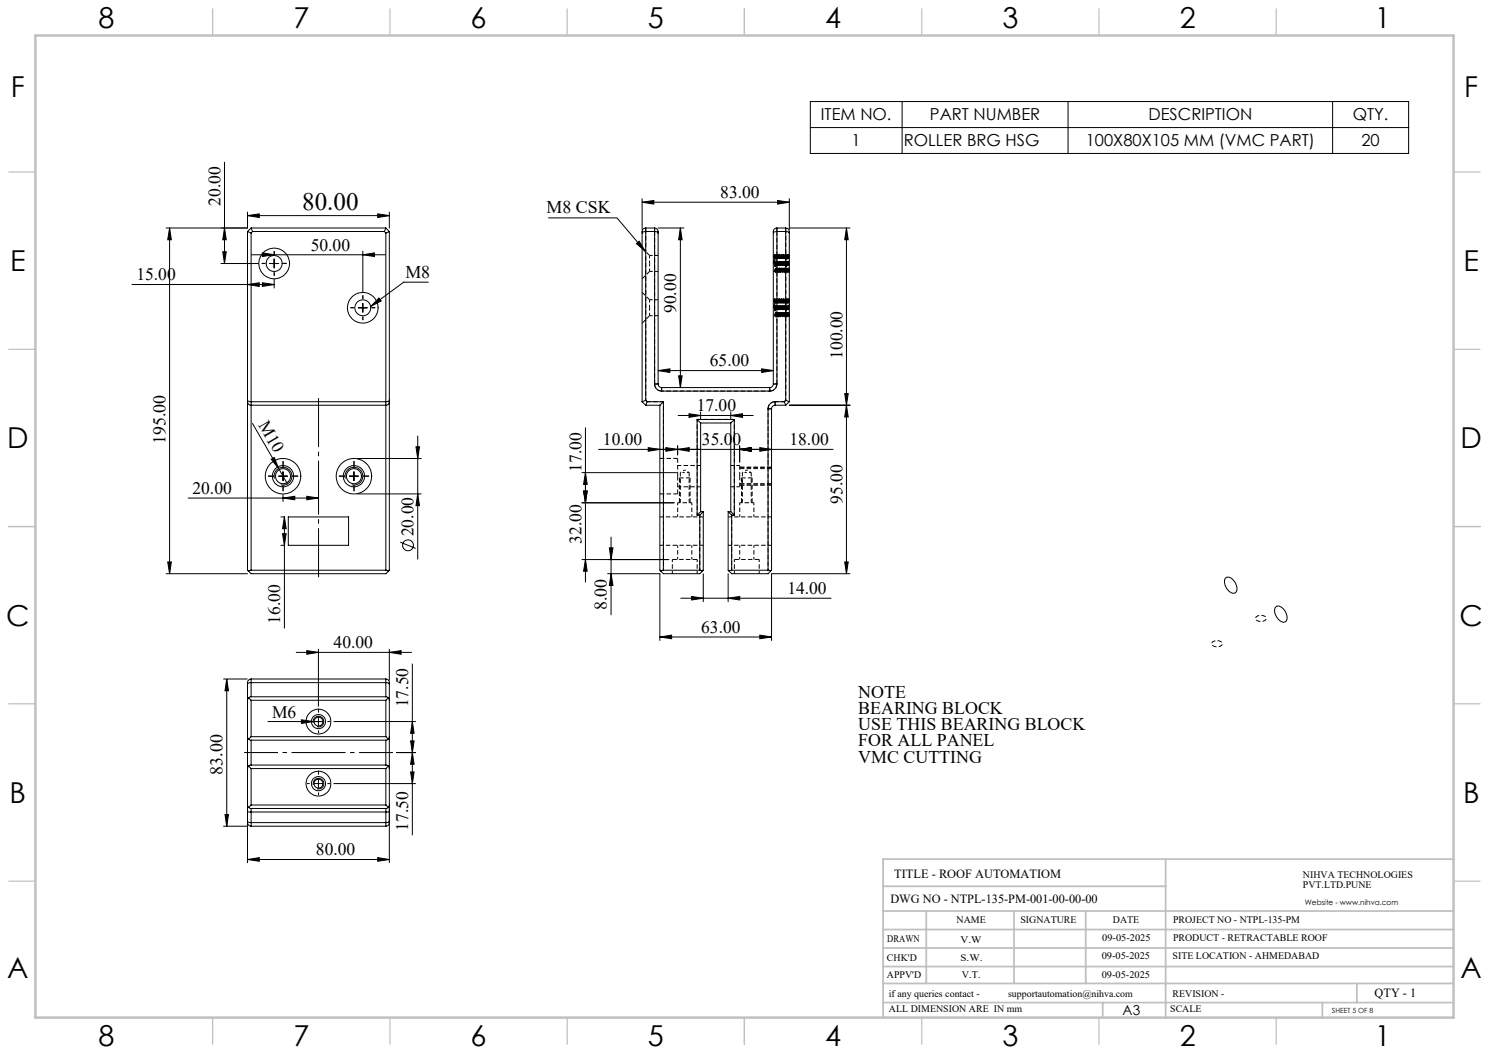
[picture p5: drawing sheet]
<svg xmlns="http://www.w3.org/2000/svg" width="420mm" height="297mm" viewBox="0 0 420 297" stroke-linecap="round" stroke-linejoin="round" font-family="sans-serif">
<g fill="none" stroke="#000" stroke-width=".28">
<path d="M228.6 28.6h168.7v14.7h-168.7zM228.6 36h168.7M254.5 28.6v14.7M301.3 28.6v14.7M375.9 28.6v14.7M63.3 45.8v28.5M69.8 59.8v4.5h-23M109.8 59.8v4.5M181.1 57l3.3-.5v1.1zM181.1 56.1v8.6M181.1 57h41.5M219.3 56.5l3.3 .5-3.3 .6z"/>
<path d="M222.6 56.1v8.6M47.8 64.3v97.5M47.8 64.3l.5 3.3h-1zM62.3 74.3h10.5M62.8 71h1l-.5 3.3zM63.3 64.3l.5 3.3h-1zM69.8 60.8l3.3-.5v1zM69.8 60.8h40M69.8 65.3l1 .4M69.8 65.3v95.5l.3 .3M70.8 64.3l.5 1M70.8 65.7v95.1"/>
<path d="M70.8 64.3l-1 1M70.8 64.3h38M71 71.9h37.7M71.3 65.3l-.5 .4M71.3 65.3h37.1M74 79.8l3.3 .5-3.3 .5zM74 71.3l3.3 .6-3.3 .5zM76.1 74.3h2.5M77.3 78.8v2.4M77.3 73.1v2.5M102.3 71.9l3.3-.6v1.1zM102.3 70.9v11.4"/>
<path d="M106.5 60.3l3.3 .5-3.3 .5zM108.4 65.3l.4 .4M108.8 64.3l-.4 1M108.8 65.7v95.1M108.8 64.3l1 1M109.8 65.3l-1 .4M109.8 65.3v95.5l-.3 .3M120.8 79.6h-6.9l-9.3 6.8M154.6 61.5h19.4l8 9.4M179.5 68.7l.8-.7 1.7 2.9zM181.1 65.7l.5-.3 .5-.1h2.9l.6 .4M182.1 64.3a1.08 1.08 0 0 0-1 1v48"/>
<path d="M182.1 64.3h2.5M182.1 64.3v48.6M184.6 64.3a.96 .96 0 0 1 1 1v43M184.6 64.3v44M185.6 64.3h7.3M191.9 64.3l.5 3.3h-1zM191.9 64.3v45M218.1 65.7l.5-.3 .5-.1h2.9l.6 .4M219.1 64.3a1.02 1.02 0 0 0-1 1v43M219.1 64.3h2.5M219.1 64.3v44M221.6 64.3a1.02 1.02 0 0 1 1 1v48"/>
<path d="M221.6 64.3v48.6M222.6 64.3h17.1M238.8 64.3l.5 3.3h-1zM238.8 64.3v97.5M37.2 80.3h40.1M69.8 80.3l3.3-.5v1zM101.1 86.8h2.5M102.3 85.6v2.4M106.9 84.1l.6 .8-2.9 1.5zM69.8 112.9l.3 .3 .6 .1h38.3l.6-.1 .2-.3M69.8 113.3a1.02 1.02 0 0 0 1 1h38a.96 .96 0 0 0 1-1M71.2 119.4l7.4 12.7"/>
<path d="M181.1 113.3l1 1M182.1 112.9l-1 .4M182.1 114.3h4M182.1 112.9l.4 .4M182.5 113.3l-.4 1M182.5 113.3h4.6M184.6 108.3a1.99 1.99 0 0 0 2 2M184.6 108.3h1M185.6 108.3a1.02 1.02 0 0 0 1 1M185.6 104.5l3.3-.5v1.1zM185.6 104.5h32.5M186.1 114.3v46.5l.3 .3"/>
<path d="M186.6 109.3v1M186.6 110.3h30.5M186.6 109.3h30.5M187.1 113.3l-1 1M187.1 113.3v47.5M191.3 117.2h21.2M191.4 106h1l-.5 3.3zM194.3 116.7l3.3 .5-3.3 .5zM196.6 118.3l1 1M196.6 118.3h10.5M196.6 118.3v27M197.6 119.3h8.5"/>
<path d="M197.6 119.3v25M197.6 116.2v2.1M206.1 119.3v25M206.1 117.2l3.3-.5v1zM206.1 116.2v2.1M207.1 118.3l-1 1M207.1 118.3v27M214.8 104l3.3 .5-3.3 .6zM216.6 115.3h1M216.6 115.3v45.5M217.1 109.3v1M217.6 115.3v45.5l-.3 .3"/>
<path d="M218.1 108.3a1.02 1.02 0 0 1-1 1M218.1 108.3h1M218.6 113.3a1.99 1.99 0 0 0-2 2M218.6 113.3v1M218.6 114.3a1.02 1.02 0 0 0-1 1M218.6 114.3h3M218.6 113.3h2.6M219.1 108.3a2.05 2.05 0 0 1-2 2M221.2 113.3l.4 1M221.6 112.9l1 .4M221.6 112.9l-.4 .4M222.6 113.3l-1 1"/>
<path d="M222.6 114.3h17.1M238.3 111h1l-.5 3.3zM238.8 114.3l.5 3.3h-1zM76.5 129.5l.9-.5 1.2 3.1zM77.4 135a2.51 2.51 0 0 1 2.2-3.2 2.51 2.51 0 0 1 2.7 2.7 2.51 2.51 0 0 1-3.1 2.2M78.6 132.1l2.5 4.4M78.6 134.3h2.5M79.8 133.1v2.5M79.8 139.6v1.9M86.5 140l3.3 .5-3.3 .5zM97.4 135a2.51 2.51 0 0 1 2.2-3.2 2.51 2.51 0 0 1 2.7 2.7 2.51 2.51 0 0 1-3.1 2.2M98.6 134.3h2.5"/>
<path d="M99.8 133.1v2.5M100.8 129.3h18M100.8 139.3h18M117.3 126h1l-.5 3.3zM117.8 139.3l.5 3.3h-1zM117.8 123v34.7M164.1 133.3h26.8M164.6 138.5h1l-.5 3.3zM165.1 133.3l.5 3.3h-1zM165.1 120.6v43.6M168.8 126.7h66.2M182.8 126.3l3.3 .4-3.3 .6z"/>
<path d="M187.8 126.3l3.3 .4-3.3 .6zM191.1 126.7l3.3-.4v1zM191.1 125.8v2.5M208.6 126.7l3.3-.4v1zM208.6 125.8v4.5M214.3 126.3l3.3 .4-3.3 .6zM47.3 158.5h1l-.5 3.3zM53.1 140.5h36.7M79.2 153.8h1.1M79.2 145.8h1.1M79.7 150.5h1l-.5 3.3zM79.8 140.5l3.3-.5v1z"/>
<path d="M80.2 145.8l.5 3.3h-1zM80.2 145.8v31.4M81.3 145.8h17v8h-17zM112.9 152.9l4.4 1.8M164.1 141.8h26M164.1 157.8h24.5M165.1 157.8l.5 3.3h-1zM171.9 154.5h1l-.5 3.3zM172.4 151.5v21.9M196.6 145.3h.8M197.4 145.3v15.5M197.6 144.3l-1 1"/>
<path d="M197.6 144.3h.8M198.4 144.3l-1 1M198.4 144.3v16.5l-.3 .3M205.4 144.3l1 1M205.4 144.3v16.5l.3 .3M205.4 144.3h.7M206.1 144.3l1 1M206.4 145.3h.7M206.4 145.3v15.5M238.3 158.5h1l-.5 3.3zM46.8 161.8h23M70.1 161.1l.7 .7h38l.7-.7"/>
<path d="M70.8 160.8l-.7 .3M70.8 160.8h38M108.8 160.8l.7 .3M171.4 161.8h14.7v18.9M172.4 161.8l.5 3.3h-1zM186.1 179.7l3.3-.6v1.1zM186.1 179.7h31.5M186.4 161.1l.7 .7h10.3l.7-.7M187.1 160.8l-.7 .3M187.1 160.8h10.3M192 168.7h42.4M195.1 168.2l3.3 .5-3.3 .5z"/>
<path d="M197.4 160.8l.7 .3M198.4 161.8v7.9M205.4 168.7l3.3-.5v1zM205.4 161.8v7.9M205.7 161.1l.7 .7h10.2l.7-.7M206.4 160.8l-.7 .3M206.4 160.8h10.2M214.3 179.1l3.3 .6-3.3 .5zM216.6 160.8l.7 .3M239.7 161.8h-22.1v18.9M345.7 163a2.17 2.17 0 0 1 2.9 1.7 1.65 1.65 0 0 1-.6 2.6 3.2 3.2 0 0 1-2.3-4.3zM359.8 171.3a1.62 1.62 0 0 1 2.5 .8 2.32 2.32 0 0 1 .1 3.3 3.1 3.1 0 0 1-2.9-3.2z"/>
<path d="M63 191.5h6.8M64 191.5v41.5M64 191.5l.5 3.3h-1zM69.8 192.9l.6-.4h38.8l.6 .4M70.1 196.8l-.3 .7M70.1 196.8l.7 .7M70.8 196.5l-.7 .3M70.8 191.5a1.08 1.08 0 0 0-1 1v34.5M70.8 191.5v5M70.8 197.5v10.3M70.8 197.5h38M70.8 196.5h38"/>
<path d="M70.8 191.5h38M83.5 184h32.7M86.5 183.5l3.3 .5-3.3 .5zM89.8 183v16.3M108.8 196.5l.7 .3M108.8 191.5a1.02 1.02 0 0 1 1 1v34.5M108.8 191.5v5M108.8 197.5v10.3M109.5 196.8l.3 .7M109.5 196.8l-.7 .7M109.8 184l3.3-.5v1zM109.8 183v8.9"/>
<path d="M116.3 187.2v48.4M69.8 207.8l.3 .7M70.1 216.1l-.3 .7M70.1 208.5l.7 .3M70.1 216.1l.7 .7M70.8 215.8l-.7 .3M70.8 208.8v7M70.8 216.8v10.2M70.8 216.8h38M70.8 215.8h38M70.8 207.8l-.7 .7M70.8 207.8h38"/>
<path d="M70.8 208.8h38M75.5 203.5h15.8M85 203l3.3 .5-3.3 .5zM88.4 203.9a1.5 1.5 0 0 1 1.3-1.9 1.5 1.5 0 0 1 1.6 1.6 1.5 1.5 0 0 1-1.9 1.4M89.8 202.3v2.5M89.8 219.8v2.5M94.1 203.5h23.2M108.8 215.8l.7 .3M108.8 208.8v7M108.8 216.8v10.2M108.8 207.8l.7 .7M109.5 216.1l.3 .7"/>
<path d="M109.5 208.5l-.7 .3M109.5 216.1l-.7 .7M109.8 207.8l-.3 .7M111.8 212.3h5.5M115.8 217.7h1l-.5 3.3zM115.8 209h1l-.5 3.3zM116.3 212.3l.5 3.3h-1zM116.3 203.5l.5 3.3h-1zM63 233h6.8M63.5 229.7h1l-.5 3.3zM69.8 228v15.4M69.8 227l.3 .7"/>
<path d="M69.8 227v2h1M69.8 231.6l.8 .4h38.6l.6-.4M69.8 232a1.09 1.09 0 0 0 1 1M70.1 227.7l.7 .3M70.8 228v1M70.8 229v4M70.8 227l-.7 .7M70.8 227h38M70.8 228h38M70.8 229h38M70.8 233h38M88.4 221.4a1.51 1.51 0 0 1 1.3-1.9 1.51 1.51 0 0 1 1.6 1.7 1.51 1.51 0 0 1-1.9 1.3"/>
<path d="M88.6 221h2.5M94.1 221h23.2M108.8 228v1M108.8 229v4M108.8 227l.7 .7M109.5 227.7l-.7 .3M109.8 228v15.4M109.8 227l-.3 .7M109.8 227v2h-1M109.8 232a1.02 1.02 0 0 1-1 1M69.8 242.4l3.3-.5v1zM69.8 242.4h40"/>
<path d="M106.5 241.9l3.3 .5-3.3 .5z"/>
<circle cx="77.3" cy="74.3" r="2.26"/>
<circle cx="77.3" cy="74.3" r="4.3"/>
<circle cx="102.3" cy="86.8" r="4.3"/>
<circle cx="102.3" cy="86.8" r="2.25"/>
<circle cx="79.8" cy="134.3" r="3"/>
<circle cx="79.8" cy="134.3" r="2.12"/>
<circle cx="79.8" cy="134.3" r="5"/>
<circle cx="99.8" cy="134.3" r="3"/>
<circle cx="99.8" cy="134.3" r="2.12"/>
<circle cx="99.8" cy="134.3" r="5"/>
<circle cx="115.1" cy="153.8" r="1.53"/>
<circle cx="89.8" cy="203.5" r="3.5"/>
<circle cx="89.8" cy="203.5" r="1.99"/>
<circle cx="89.8" cy="203.5" r="1.25"/>
<circle cx="89.8" cy="221" r="3.5"/>
<circle cx="89.8" cy="221" r="1.26"/>
<circle cx="89.8" cy="221" r="1.99"/>
</g>
<g fill="none" stroke="#000" stroke-width=".28" stroke-dasharray="1.3 .6" stroke-dashoffset=".5" stroke-linecap="butt">
<path d="M182.1 65.3v-1M183.2 74.3v-2.3M183.2 76.5v-2.2M184.6 64.3v1M218.1 74.3l.2-2.2M218.6 74.3l.2-2.2M219.1 65.3v-1M221.6 64.3v1M222.6 76.9v-.9M183.2 86.8v-2.3M183.2 89v-2.2M218.1 86.8l.2-2.2"/>
<path d="M218.6 86.8l.2-2.2M222.6 89.4v-.9M184.6 108.3h1M186.6 110.3v-1M196.6 118.3v27M217.1 110.3v-1M217.6 115.3h-1M218.1 108.3h1M218.6 113.3v1M189.6 157.8v4M191.1 141.8v4M191.1 153.8v4"/>
<path d="M195.1 141.8h-4M195.1 145.8v-4M195.1 157.8v-4M197.4 145.3v15.5M207.1 145.3v-27M207.1 157.8v4M208.6 141.8v4M208.6 153.8v4M212.6 141.8h-4M212.6 145.8v-4M212.6 157.8v-4M196.6 161.8v-4"/>
<path d="M206.4 160.8v-15.5M214.1 161.8v-4"/>
</g>
<g fill="none" stroke="#000" stroke-width=".28" stroke-dasharray="1.3 .6" stroke-dashoffset=".3" stroke-linecap="butt">
<path d="M218.3 74.3l.2-2.6M218.4 74.3l.2-2.5M218.8 72.1l.3 4.4M218.9 72.1l.3 4.4M219.1 76.5l.3-4.5M219.3 76.5l.2-4.4M219.4 72.1l.3 4.4M219.6 72.1l.3 4.4M219.7 76.4l.3-4.4M219.9 76.5l.3-4.4M220 72.1l.3 4.4M220.2 72.1l.3 4.4"/>
<path d="M220.5 76.5l.3-4.5M220.6 72.1l.4 4.4M220.8 72.1l.3 4.4M221 76.5l.3-4.5M221.1 76.5l.3-4.4M221.3 72l.3 4.5M221.6 76.5l.3-4.4M221.9 72.1l.3 4.4M222.1 72.1l.3 4.4M222.2 76.5l.3-4.4M218.3 86.8l.2-2.6M218.4 86.8l.2-2.5"/>
<path d="M218.8 84.6l.3 4.4M218.9 84.6l.3 4.4M219.1 89l.3-4.5M219.3 89l.2-4.4M219.4 84.6l.3 4.4M219.6 84.6l.3 4.4M219.7 88.9l.3-4.4M219.9 89l.3-4.4M220 84.6l.3 4.4M220.2 84.6l.3 4.4M220.5 89l.3-4.5M220.6 84.6l.4 4.4"/>
<path d="M220.8 84.6l.3 4.4M221 89l.3-4.5M221.1 89l.3-4.4M221.3 84.5l.3 4.5M221.6 89l.3-4.4M221.9 84.6l.3 4.4M222.1 84.6l.3 4.4M222.2 89l.3-4.4M221.2 113.3h-2.6M206.1 137.3h2.5M208.6 131.3h-2.5"/>
</g>
<g fill="none" stroke="#000" stroke-width=".28" stroke-dasharray="1.3 .6" stroke-linecap="butt">
<path d="M218.1 76.5h.5M218.3 72h-.2M218.5 71.7l-.2 .4M218.5 71.7l.3 5.2M218.6 71.7h-.1M218.6 71.7l.3 5.2M218.6 76.5l.2 .4M218.6 74.3h-.5M218.8 72.1l-.2-.4M218.8 76.9h.1M218.8 76.9l.3-5.2M218.9 76.9l.2-.4"/>
<path d="M218.9 76.9l.3-5.1M218.9 72h-.1M219.1 76.5h.1M219.1 71.7l-.2 .4M219.1 71.7l.3 5.2M219.2 71.7h-.1M219.2 71.7l.3 5.2M219.2 76.5l.2 .4M219.4 72.1l-.2-.4M219.4 76.9h.1M219.4 76.9l.3-5.2M219.5 76.9l.3-5.1"/>
<path d="M219.5 76.9l.2-.4M219.6 72h-.2M219.7 76.5h.2M219.7 71.7l-.2 .4M219.7 71.7l.4 5.2M219.8 71.7h-.1M219.8 71.7l.3 5.2M219.9 76.5l.2 .4M220 72.1l-.2-.4M220.1 76.9l.3-5.2M220.1 76.9l.3-5.1M220.1 76.9l.2-.4"/>
<path d="M220.2 72h-.2M220.3 76.5h.2M220.4 71.7l-.2 .4M220.4 71.7l.3 5.2M220.5 71.7h-.1M220.5 71.7l.3 5.2M220.5 76.5l.2 .4M220.7 72.1l-.2-.4M220.7 76.9l.3-5.1M220.7 76.9h.1M220.8 76.9l.2-.4M220.8 76.9l.3-5.1"/>
<path d="M220.8 72h-.2M221 76.5h.1M221 71.7l-.2 .4M221 71.7l.3 5.2M221.1 71.7h-.1M221.1 71.7l.3 5.2M221.1 76.5l.2 .4M221.3 72.1l-.2-.4M221.3 76.9l.3-5.2M221.3 76.9h.1M221.4 76.9l.2-.4M221.4 76.9l.3-5.1"/>
<path d="M221.4 72h-.1M221.6 76.5h.1M221.6 71.7l-.2 .4M221.6 71.7l.3 5.2M221.7 71.7h-.1M221.7 71.7l.3 5.2M221.7 76.5l.2 .4M221.9 72.1l-.2-.4M221.9 76.9l.3-5.2M221.9 76.9h.1M222 76.9l.2-.4M222 76.9l.3-5.1"/>
<path d="M222.1 72h-.2M222.2 76.5h.2M222.2 71.7l-.2 .4M222.2 71.7l.4 5.2M222.3 71.7h-.1M222.3 71.7l.3 5.1M222.4 76.5l.2 .4M222.5 72.1l-.2-.4M222.6 76.9l.1-.1M222.6 72h-.1M218.1 89h.5M218.3 84.5h-.2"/>
<path d="M218.5 84.2l-.2 .4M218.5 84.2l.3 5.2M218.6 84.2h-.1M218.6 84.2l.3 5.2M218.6 89l.2 .4M218.6 86.8h-.5M218.8 84.6l-.2-.4M218.8 89.4h.1M218.8 89.4l.3-5.2M218.9 89.4l.2-.4M218.9 89.4l.3-5.1M218.9 84.5h-.1"/>
<path d="M219.1 89h.1M219.1 84.2l-.2 .4M219.1 84.2l.3 5.2M219.2 84.2h-.1M219.2 84.2l.3 5.2M219.2 89l.2 .4M219.4 84.6l-.2-.4M219.4 89.4l.3-5.1M219.4 89.4h.1M219.5 89.4l.2-.4M219.5 89.3l.3-5.1M219.6 84.5h-.2"/>
<path d="M219.7 89h.2M219.7 84.2l-.2 .4M219.7 84.2l.4 5.2M219.8 84.2h-.1M219.8 84.2l.3 5.2M219.9 89l.2 .4M220 84.6l-.2-.4M220.1 89.4l.3-5.1M220.1 89.4l.2-.4M220.2 89.3l.2-5M220.2 84.5h-.2M220.3 89h.2"/>
<path d="M220.4 84.2l-.2 .4M220.4 84.2l.3 5.2M220.5 84.2h-.1M220.5 84.2l.3 5.2M220.5 89l.2 .4M220.7 84.6l-.2-.4M220.7 89.4h.1M220.7 89.4l.3-5.1M220.8 89.4l.2-.4M220.8 89.3l.3-5M220.8 84.5h-.2M221 89h.1"/>
<path d="M221 84.2l-.2 .4M221 84.2l.3 5.2M221.1 84.2h-.1M221.1 84.2l.3 5.2M221.1 89l.2 .4M221.3 84.6l-.2-.4M221.3 89.4h.1M221.3 89.4l.3-5.1M221.4 89.4l.2-.4M221.4 89.3l.3-5M221.4 84.5h-.1M221.6 89h.1"/>
<path d="M221.6 84.2l-.2 .4M221.6 84.2l.3 5.2M221.7 84.2h-.1M221.7 84.2l.3 5.2M221.7 89l.2 .4M221.9 84.6l-.2-.4M221.9 89.4h.1M221.9 89.4l.3-5.1M222 89.4l.2-.4M222 89.3l.3-5M222.1 84.5h-.2M222.2 89h.2"/>
<path d="M222.2 84.2l-.2 .4M222.2 84.2l.4 5.2M222.3 84.2h-.1M222.3 84.2l.3 5.1M222.4 89l.2 .4M222.5 84.6l-.2-.4M222.6 89.4l.1-.1M222.6 84.5h-.1M182.6 113.3l-.5-.4M186.6 110.3a2 2 0 0 1-2-2M216.6 115.3a2 2 0 0 1 2-2M219.1 108.3a2 2 0 0 1-2 2"/>
<path d="M221.6 112.9l-.4 .4M186.1 139.3h5M191.1 134.3v-5M191.1 139.3v-5M191.1 129.3h-5M191.6 141.8v-7M194.6 141.8v-7M196.6 157.8h-7M209.1 141.8v-7M212.1 141.8v-7M214.1 157.8h-7"/>
</g>
<path d="M218.3 72.1l.3 4.4 .3-4.4M221.4 72.1l.3 4.4 .3-4.4M218.3 84.6l.3 4.4 .3-4.4M221.4 84.6l.3 4.4 .3-4.4M208.6 136.4h9M208.6 131.8h9M208.6 136.8h9M217.6 132.2h-9" fill="none" stroke="#000" stroke-width=".28" stroke-dasharray="1.3 .6" stroke-dashoffset="-.1" stroke-linecap="butt"/>
<path d="M183.2 76.5h2.4M185.6 72h-2.4M220.4 76.5l.2-4.4M222.4 76.5l.2-4.3M183.2 89h2.4M185.6 84.5h-2.4M220.4 89l.2-4.4M222.4 89l.2-4.3M196.6 145.3h.8M206.4 145.3h.7" fill="none" stroke="#000" stroke-width=".28" stroke-dasharray="1.3 .6" stroke-dashoffset=".4" stroke-linecap="butt"/>
<path d="M222.5 72.1l.1 1.5M222.5 84.6l.1 1.5" fill="none" stroke="#000" stroke-width=".28" stroke-dasharray="1.3 .6" stroke-dashoffset=".8" stroke-linecap="butt"/>
<path d="M181.1 78.6l2.1-2.1M183.2 72l-2.1-2M184.6 65.3v43M181.1 91.1l2.1-2.1M183.2 84.5l-2.1-2M207.1 118.3h-10.5M219.1 108.3v-43M194.6 134.8h-3M208.6 134.3v-3M208.6 137.3v-3M212.1 134.8h-3" fill="none" stroke="#000" stroke-width=".28" stroke-dasharray="1.3 .6" stroke-dashoffset=".1" stroke-linecap="butt"/>
<path d="M187.1 113.3h-4.5M191.1 137.3h6.5M191.9 133.3v8.5M197.6 131.3h-6.5M209.4 133.3v8.5M194.4 141.8v-8.5M198.4 153.8h-12.3M198.4 145.8h-12.3M211.9 141.8v-8.5M217.6 153.8h-12.2M217.6 145.8h-12.2" fill="none" stroke="#000" stroke-width=".28" stroke-dasharray="1.3 .6" stroke-dashoffset=".2" stroke-linecap="butt"/>
<path d="M186.6 110.3h30.5M193.1 133.3h-1.2M194.4 133.3h-1.3M210.6 133.3h-1.2M211.9 133.3h-1.3" fill="none" stroke="#000" stroke-width=".28" stroke-dasharray="1.3 .6" stroke-dashoffset=".6" stroke-linecap="butt"/>
<path d="M221.6 65.3v47.6M182.1 112.9v-47.6M216.6 115.3v45.5M193.1 132.5l-1.2 .8M194.4 133.3l-1.3-.8M210.6 132.5l-1.2 .8M211.9 133.3l-1.3-.8M187.1 160.8v-47.5M356.7 175a.76 .76 0 0 0 .4-.9 .76 .76 0 0 0-.9-.5 1.37 1.37 0 0 0-2 1 2.03 2.03 0 0 0 2.5 .4M344.3 182.2a.76 .76 0 0 0 .4-1 .76 .76 0 0 0-.9-.4 1.37 1.37 0 0 0-2 1 2.03 2.03 0 0 0 2.5 .4" fill="none" stroke="#000" stroke-width=".28" stroke-dasharray="1.3 .6" stroke-dashoffset=".7" stroke-linecap="butt"/>
<path d="M89.8 162.8v-50.5" fill="none" stroke="#000" stroke-width=".28" stroke-dasharray="15.2 1.3 1.3 1.3" stroke-dashoffset="1.4" stroke-linecap="butt"/>
<path d="M68.8 212.3h42" fill="none" stroke="#000" stroke-width=".28" stroke-dasharray="15.2 1.3 1.3 1.3" stroke-dashoffset="5.7" stroke-linecap="butt"/>
<g fill="none" stroke="#000" stroke-width=".28" stroke-dasharray="15.2 1.3 1.3 1.3" stroke-linecap="butt">
<path d="M74.8 74.3h-1M77.3 71.8v-1M77.3 76.8v1M79.8 74.3h1M99.8 86.8h-1M102.3 84.3v-1M102.3 89.3v1M104.8 86.8h1M77.3 134.3h-1.7M79.8 131.8v-1.8M79.8 136.8v1.7M82.3 134.3h1.8"/>
<path d="M97.3 134.3h-1.7M99.8 131.8v-1.8M99.8 136.8v1.7M102.3 134.3h1.8M87.3 203.5h-.7M89.8 201v-.7M89.8 206v.8M89.8 218.5v-.7M92.3 203.5h.8M87.3 221h-.7M89.8 223.5v.8M92.3 221h.8"/>
</g>
<g fill="none" stroke="#c0c0c0" stroke-width=".35">
<path d="M60 2.5v7.5M110 2.5v7.5M160 2.5v7.5M210 2.5v7.5M260 2.5v7.5M310 2.5v7.5M360 2.5v7.5M2.5 48.5h7.5M410 48.5h7.5M2.5 98.5h7.5M410 98.5h7.5M2.5 148.5h7.5"/>
<path d="M410 148.5h7.5M2.5 198.5h7.5M410 198.5h7.5M2.5 248.5h7.5M410 248.5h7.5M60 287v7.5M110 287v7.5M160 287v7.5M210 287v7.5M260 287v7.5M310 287v7.5M360 287v7.5"/>
</g>
<g fill="none" stroke="#c0c0c0" stroke-width=".5">
<path d="M249.1 257h160.9M249.1 250h79.7M261.3 257v20.4M286 257v20.4M306.2 257v20.4M328.8 242.3v44.7M410 242.3h-160.9v44.7M249.1 272.6h160.9M249.1 267.4h160.9M249.1 262.2h160.9M249.1 277.4h160.9M382.7 277.4v5.4"/>
<path d="M249.1 282.8h160.9M311 282.8v4.2M373 282.8v4.2"/>
</g>
<path d="M10 10h400v277h-400z" fill="none" stroke="#c0c0c0" stroke-width=".7"/>
<g fill="#000">
<path d="M179.5 68.7l.8-.7 1.7 2.9zM106.9 84.1l.6 .8-2.9 1.5zM76.5 129.5l.9-.5 1.2 3.1zM85 203l3.3 .5-3.3 .5z"/>
<path d="M47.8 64.3l.5 3.3h-1zM47.3 158.5h1l-.5 3.3z"/>
<path d="M62.8 71h1l-.5 3.3zM63.3 64.3l.5 3.3h-1z"/>
<path d="M69.8 60.8l3.3-.5v1zM106.5 60.3l3.3 .5-3.3 .5z"/>
<path d="M74 71.3l3.3 .6-3.3 .5zM102.3 71.9l3.3-.6v1.1zM79.8 140.5l3.3-.5v1zM86.5 140l3.3 .5-3.3 .5z"/>
<path d="M191.9 64.3l.5 3.3h-1zM191.4 106h1l-.5 3.3zM238.8 64.3l.5 3.3h-1zM238.3 111h1l-.5 3.3zM238.8 114.3l.5 3.3h-1zM238.3 158.5h1l-.5 3.3zM165.1 133.3l.5 3.3h-1zM164.6 138.5h1l-.5 3.3z"/>
<path d="M74 79.8l3.3 .5-3.3 .5zM69.8 80.3l3.3-.5v1z"/>
<path d="M185.6 104.5l3.3-.5v1.1zM214.8 104l3.3 .5-3.3 .6zM182.8 126.3l3.3 .4-3.3 .6zM191.1 126.7l3.3-.4v1zM187.8 126.3l3.3 .4-3.3 .6zM208.6 126.7l3.3-.4v1zM208.6 126.7l3.3-.4v1zM214.3 126.3l3.3 .4-3.3 .6zM186.1 179.7l3.3-.6v1.1zM214.3 179.1l3.3 .6-3.3 .5zM181.1 57l3.3-.5v1.1zM219.3 56.5l3.3 .5-3.3 .6z"/>
<path d="M194.3 116.7l3.3 .5-3.3 .5zM206.1 117.2l3.3-.5v1z"/>
<path d="M80.2 145.8l.5 3.3h-1zM79.7 150.5h1l-.5 3.3zM117.3 126h1l-.5 3.3zM117.8 139.3l.5 3.3h-1z"/>
<path d="M165.1 157.8l.5 3.3h-1zM164.6 138.5h1l-.5 3.3z"/>
<path d="M171.9 154.5h1l-.5 3.3zM172.4 161.8l.5 3.3h-1z"/>
<path d="M195.1 168.2l3.3 .5-3.3 .5zM205.4 168.7l3.3-.5v1z"/>
<path d="M63.5 229.7h1l-.5 3.3zM64 191.5l.5 3.3h-1z"/>
<path d="M115.8 217.7h1l-.5 3.3zM116.3 212.3l.5 3.3h-1zM115.8 209h1l-.5 3.3zM116.3 203.5l.5 3.3h-1z"/>
<path d="M69.8 242.4l3.3-.5v1zM106.5 241.9l3.3 .5-3.3 .5zM86.5 183.5l3.3 .5-3.3 .5zM109.8 184l3.3-.5v1z"/>
</g>
<g font-size="8.1">
<text x="27.8" y="8">8</text>
<text x="82.8" y="8">7</text>
<text x="132.8" y="8">6</text>
<text x="182.8" y="8">5</text>
<text x="232.8" y="8">4</text>
<text x="282.8" y="8">3</text>
<text x="332.8" y="8">2</text>
<text x="387.8" y="8">1</text>
<text x="3" y="27.2">F</text>
<text x="413" y="27.2">F</text>
<text x="2.8" y="76.5">E</text>
<text x="412.8" y="76.5">E</text>
<text x="2" y="126.5">D</text>
<text x="412" y="126.5">D</text>
<text x="1.7" y="176.5">C</text>
<text x="411.7" y="176.5">C</text>
<text x="2.7" y="226.5">B</text>
<text x="412.7" y="226.5">B</text>
<text x="2" y="275.7">A</text>
<text x="412" y="275.7">A</text>
<text x="27.8" y="295">8</text>
<text x="82.8" y="295">7</text>
<text x="132.8" y="295">6</text>
<text x="182.8" y="295">5</text>
<text x="232.8" y="295">4</text>
<text x="282.8" y="295">3</text>
<text x="332.8" y="295">2</text>
<text x="387.8" y="295">1</text>
</g>
<text font-size="7.1" x="85.3" y="59.1">80.00</text>
<g font-size="5">
<text x="154.2" y="60.2">M8 CSK</text>
<text x="114.3" y="78.3">M8</text>
<text x="46.7" y="125.3" transform="rotate(-90 46.7 125.3)">195.00</text>
<text x="171.2" y="172.1" transform="rotate(-90 171.2 172.1)">8.00</text>
<text x="242.1" y="196.8">NOTE</text>
<text x="242.1" y="201.3">BEARING BLOCK</text>
<text x="242.1" y="205.9">USE THIS BEARING BLOCK</text>
<text x="242.1" y="210.5">FOR ALL PANEL</text>
<text x="242.1" y="215.1">VMC CUTTING</text>
<text x="62.8" y="218.5" transform="rotate(-90 62.8 218.5)">83.00</text>
</g>
<g font-size="4.9">
<text x="62.2" y="58.1" transform="rotate(-90 62.2 58.1)">20.00</text>
<text x="203.2" y="55.9">83.00</text>
<text x="87.6" y="70.7">50.00</text>
<text x="38.5" y="79.1">15.00</text>
<text x="190.8" y="88.3" transform="rotate(-90 190.8 88.3)">90.00</text>
<text x="237.6" y="101.2" transform="rotate(-90 237.6 101.2)">100.00</text>
<text x="200.2" y="103.3">65.00</text>
<text x="72.8" y="119.9" transform="rotate(60 72.8 119.9)">M10</text>
<text x="196.5" y="116">17.00</text>
<text x="170.1" y="125.6">10.00</text>
<text x="198" y="125.6">35.00</text>
<text x="222.7" y="125.6">18.00</text>
<text x="164" y="133" transform="rotate(-90 164 133)">17.00</text>
<text x="54.3" y="139.3">20.00</text>
<text x="237.6" y="142.1" transform="rotate(-90 237.6 142.1)">95.00</text>
<text x="116.7" y="151.3" transform="rotate(-90 116.7 151.3)">20.00</text>
<text x="164" y="153.4" transform="rotate(-90 164 153.4)">32.00</text>
<text x="222.1" y="167.5">14.00</text>
<text x="79.1" y="175.9" transform="rotate(-90 79.1 175.9)">16.00</text>
<text x="197.8" y="178.5">63.00</text>
<text x="94.1" y="182.8">40.00</text>
<text x="76.7" y="202.4">M6</text>
<text x="115.2" y="199.5" transform="rotate(-90 115.2 199.5)">17.50</text>
<text x="115.2" y="234.3" transform="rotate(-90 115.2 234.3)">17.50</text>
<text x="89.1" y="241.2">80.00</text>
</g>
<g font-size="4.7">
<text x="231.6" y="34">ITEM NO.</text>
<text x="262.3" y="34">PART NUMBER</text>
<text x="324" y="34">DESCRIPTION</text>
<text x="381.6" y="34">QTY.</text>
<text x="240.2" y="41.3">1</text>
<text x="255" y="41.3">ROLLER BRG HSG</text>
<text x="306.3" y="41.3">100X80X105 MM (VMC PART)</text>
<text x="384" y="41.3">20</text>
</g>
<text font-size="3.9" x="316.7" y="286.4">A3</text>
<g font-size="3.5">
<text x="252.2" y="247.6">TITLE - ROOF AUTOMATIOM</text>
<text x="251.2" y="254.7">DWG NO - NTPL-135-PM-001-00-00-00</text>
<text x="387.7" y="281.1">QTY - 1</text>
</g>
<g font-size="2.8">
<text x="367.5" y="247.6">NIHVA TECHNOLOGIES</text>
<text x="367.5" y="250.5">PVT.LTD.PUNE</text>
<text x="269.8" y="260.3">NAME</text>
<text x="287.8" y="260.3">SIGNATURE</text>
<text x="313.9" y="260.4">DATE</text>
<text x="330.9" y="260.4">PROJECT NO - NTPL-135-PM</text>
<text x="250.3" y="265.6">DRAWN</text>
<text x="270.9" y="266.1">V.W</text>
<text x="310.9" y="265.5">09-05-2025</text>
<text x="330.9" y="265.5">PRODUCT - RETRACTABLE ROOF</text>
<text x="250.2" y="271.1">CHK'D</text>
<text x="250.2" y="275.8">APPV'D</text>
<text x="270.9" y="271.1">S.W.</text>
<text x="271.3" y="275.8">V.T.</text>
<text x="310.8" y="270.6">09-05-2025</text>
<text x="310.8" y="275.8">09-05-2025</text>
<text x="330.7" y="270.6">SITE LOCATION - AHMEDABAD</text>
<text x="250.7" y="281.1">if any queries contact -</text>
<text x="284.3" y="281.1">supportautomation@nihva.com</text>
<text x="330.7" y="281.1">REVISION -</text>
<text x="250.7" y="285.6">ALL DIMENSION ARE IN mm</text>
<text x="330.1" y="285.6">SCALE</text>
</g>
<text font-size="2.1" x="368.1" y="255.1">Website - www.nihva.com</text>
<text font-size="2" x="375.7" y="285.6">SHEET 5 OF 8</text>
</svg>
